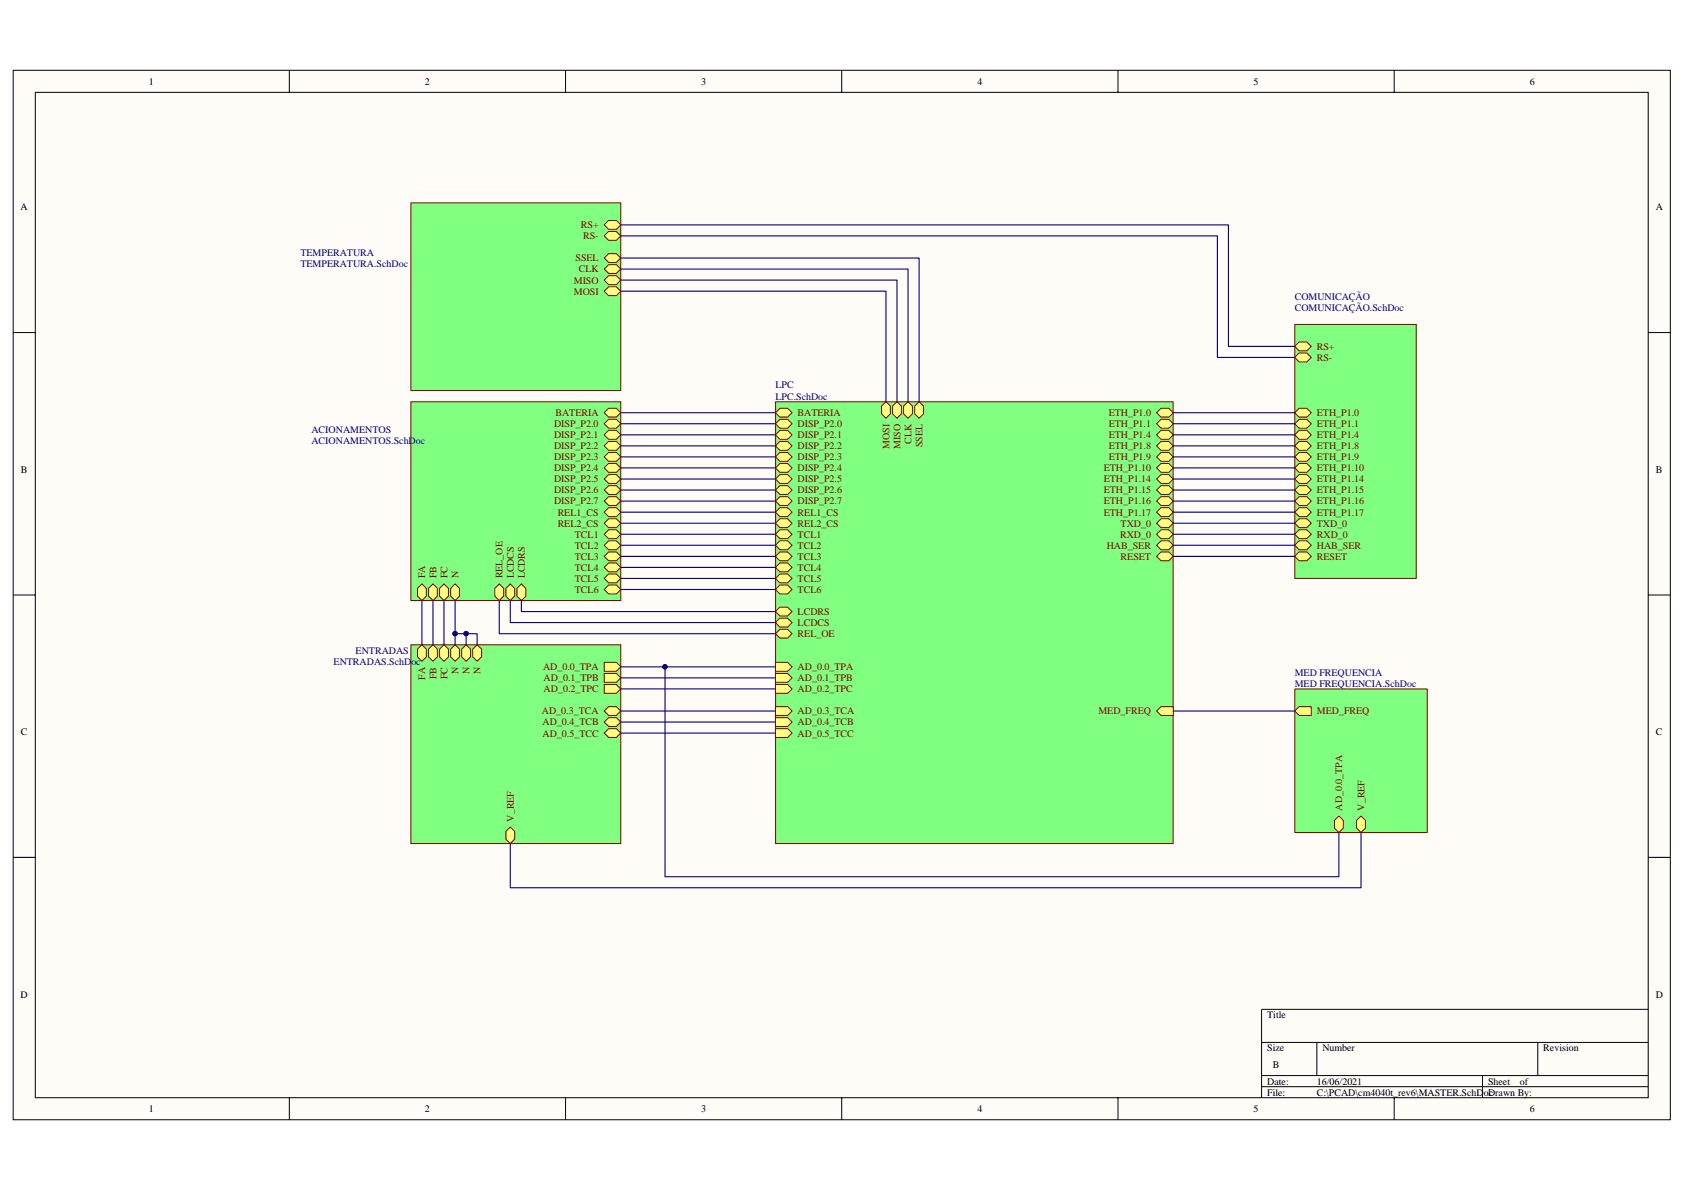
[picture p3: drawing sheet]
<svg xmlns="http://www.w3.org/2000/svg" width="420mm" height="297mm" viewBox="0 0 420 297" stroke-linecap="round" stroke-linejoin="round" font-family="sans-serif">
<path d="M3.3 17.6h413.7v261.9h-413.7z" fill="#fffcf8"/>
<path d="M3.3 17.5h413.7v262h-413.7z" fill="none" stroke="#000" stroke-width=".25"/>
<path d="M8.8 23.1h402.7v250.9h-402.7z" fill="#fffcf8"/>
<g fill="none" stroke="#000" stroke-width=".25">
<path d="M72.2 17.5v5.6M141.2 17.5v5.6M210.1 17.5v5.6M279.1 17.5v5.6M348.1 17.5v5.6M8.8 23.1h402.7v250.9h-402.7zM3.3 83h5.5M411.5 83h5.5M3.3 148.5h5.5M411.5 148.5h5.5M3.3 214h5.5M411.5 214h5.5"/>
<path d="M411.5 251.9h-96.6v22.1M72.2 274v5.5M141.2 274v5.5M210.1 274v5.5M279.1 274v5.5M314.9 260.2h96.6M314.9 268.5h96.6M314.9 271.3h96.6M328.7 260.2v8.3M348.1 274v5.5M370.1 268.5v5.5M383.9 260.2v8.3"/>
</g>
<path d="M193.6 100.3h99.3v110.3h-99.3z" fill="#80ff80"/>
<path d="M193.6 100.3h99.3v110.3h-99.3z" fill="none" stroke="#800000" stroke-width=".25"/>
<path d="M193.6 105.8l1.1-1.1h1.9l1.1 1.1-1.1 1.1h-1.9z" fill-rule="evenodd" fill="#ffff80"/>
<path d="M193.6 105.8l1.1-1.1h1.9l1.1 1.1-1.1 1.1h-1.9z" fill="none" stroke="#800000" stroke-width=".25"/>
<path d="M194.7 107.4h1.9l1.1 1.1-1.1 1.1h-1.9l-1.1-1.1z" fill-rule="evenodd" fill="#ffff80"/>
<path d="M194.7 107.4h1.9l1.1 1.1-1.1 1.1h-1.9l-1.1-1.1z" fill="none" stroke="#800000" stroke-width=".25"/>
<path d="M194.7 110.2h1.9l1.1 1.1-1.1 1.1h-1.9l-1.1-1.1z" fill-rule="evenodd" fill="#ffff80"/>
<path d="M193.6 111.3l1.1-1.1h1.9l1.1 1.1-1.1 1.1h-1.9z" fill="none" stroke="#800000" stroke-width=".25"/>
<path d="M193.6 114l1.1-1.1h1.9l1.1 1.1-1.1 1.1h-1.9z" fill-rule="evenodd" fill="#ffff80"/>
<path d="M193.6 114l1.1-1.1h1.9l1.1 1.1-1.1 1.1h-1.9z" fill="none" stroke="#800000" stroke-width=".25"/>
<path d="M193.6 116.8l1.1-1.1h1.9l1.1 1.1-1.1 1.1h-1.9z" fill-rule="evenodd" fill="#ffff80"/>
<path d="M193.6 116.8l1.1-1.1h1.9l1.1 1.1-1.1 1.1h-1.9z" fill="none" stroke="#800000" stroke-width=".25"/>
<path d="M193.6 119.6l1.1-1.1h1.9l1.1 1.1-1.1 1.1h-1.9z" fill-rule="evenodd" fill="#ffff80"/>
<path d="M193.6 119.6l1.1-1.1h1.9l1.1 1.1-1.1 1.1h-1.9z" fill="none" stroke="#800000" stroke-width=".25"/>
<path d="M193.6 122.3l1.1-1.1h1.9l1.1 1.1-1.1 1.1h-1.9z" fill-rule="evenodd" fill="#ffff80"/>
<path d="M193.6 122.3l1.1-1.1h1.9l1.1 1.1-1.1 1.1h-1.9z" fill="none" stroke="#800000" stroke-width=".25"/>
<path d="M194.7 124h1.9l1.1 1.1-1.1 1.1h-1.9l-1.1-1.1z" fill-rule="evenodd" fill="#ffff80"/>
<path d="M194.7 124h1.9l1.1 1.1-1.1 1.1h-1.9l-1.1-1.1z" fill="none" stroke="#800000" stroke-width=".25"/>
<path d="M194.7 126.7h1.9l1.1 1.1-1.1 1.1h-1.9l-1.1-1.1z" fill-rule="evenodd" fill="#ffff80"/>
<path d="M194.7 126.7h1.9l1.1 1.1-1.1 1.1h-1.9l-1.1-1.1z" fill="none" stroke="#800000" stroke-width=".25"/>
<path d="M193.6 130.6l1.1-1.1h1.9l1.1 1.1-1.1 1.1h-1.9z" fill-rule="evenodd" fill="#ffff80"/>
<path d="M193.6 130.6l1.1-1.1h1.9l1.1 1.1-1.1 1.1h-1.9z" fill="none" stroke="#800000" stroke-width=".25"/>
<path d="M193.6 133.3l1.1-1.1h1.9l1.1 1.1-1.1 1.2h-1.9z" fill-rule="evenodd" fill="#ffff80"/>
<path d="M193.6 133.4l1.1-1.2h1.9l1.1 1.2-1.1 1.1h-1.9z" fill="none" stroke="#800000" stroke-width=".25"/>
<path d="M193.6 136.1l1.1-1.1h1.9l1.1 1.1-1.1 1.1h-1.9z" fill-rule="evenodd" fill="#ffff80"/>
<path d="M193.6 136.1l1.1-1.1h1.9l1.1 1.1-1.1 1.1h-1.9z" fill="none" stroke="#800000" stroke-width=".25"/>
<path d="M193.6 138.9l1.1-1.1h1.9l1.1 1.1-1.1 1.1h-1.9z" fill-rule="evenodd" fill="#ffff80"/>
<path d="M193.6 138.9l1.1-1.1h1.9l1.1 1.1-1.1 1.1h-1.9z" fill="none" stroke="#800000" stroke-width=".25"/>
<path d="M193.6 141.6l1.1-1.1h1.9l1.1 1.1-1.1 1.1h-1.9z" fill-rule="evenodd" fill="#ffff80"/>
<path d="M193.6 141.6l1.1-1.1h1.9l1.1 1.1-1.1 1.1h-1.9z" fill="none" stroke="#800000" stroke-width=".25"/>
<path d="M193.6 144.4l1.1-1.1h1.9l1.1 1.1-1.1 1.1h-1.9z" fill-rule="evenodd" fill="#ffff80"/>
<path d="M193.6 144.4l1.1-1.1h1.9l1.1 1.1-1.1 1.1h-1.9z" fill="none" stroke="#800000" stroke-width=".25"/>
<path d="M194.7 146h1.9l1.1 1.2-1.1 1.1h-1.9l-1.1-1.1z" fill-rule="evenodd" fill="#ffff80"/>
<path d="M194.7 146h1.9l1.1 1.2-1.1 1.1h-1.9l-1.1-1.1z" fill="none" stroke="#800000" stroke-width=".25"/>
<path d="M288.7 103l1.1-1.1h2l1.1 1.1-1.1 1.1h-2z" fill-rule="evenodd" fill="#ffff80"/>
<path d="M288.7 103l1.1-1.1h2l1.1 1.1-1.1 1.1h-2z" fill="none" stroke="#800000" stroke-width=".25"/>
<path d="M288.7 105.8l1.1-1.1h2l1.1 1.1-1.1 1.1h-2z" fill-rule="evenodd" fill="#ffff80"/>
<path d="M288.7 105.8l1.1-1.1h2l1.1 1.1-1.1 1.1h-2z" fill="none" stroke="#800000" stroke-width=".25"/>
<path d="M289.8 107.4h2l1.1 1.1-1.1 1.1h-2l-1.1-1.1z" fill-rule="evenodd" fill="#ffff80"/>
<path d="M289.8 107.4h2l1.1 1.1-1.1 1.1h-2l-1.1-1.1z" fill="none" stroke="#800000" stroke-width=".25"/>
<path d="M288.7 111.3l1.1-1.1h2l1.1 1.1-1.1 1.1h-2z" fill-rule="evenodd" fill="#ffff80"/>
<path d="M288.7 111.3l1.1-1.1h2l1.1 1.1-1.1 1.1h-2z" fill="none" stroke="#800000" stroke-width=".25"/>
<path d="M288.7 114l1.1-1.1h2l1.1 1.1-1.1 1.1h-2z" fill-rule="evenodd" fill="#ffff80"/>
<path d="M288.7 114l1.1-1.1h2l1.1 1.1-1.1 1.1h-2z" fill="none" stroke="#800000" stroke-width=".25"/>
<path d="M288.7 116.8l1.1-1.1h2l1.1 1.1-1.1 1.1h-2z" fill-rule="evenodd" fill="#ffff80"/>
<path d="M288.7 116.8l1.1-1.1h2l1.1 1.1-1.1 1.1h-2z" fill="none" stroke="#800000" stroke-width=".25"/>
<path d="M288.7 119.6l1.1-1.1h2l1.1 1.1-1.1 1.1h-2z" fill-rule="evenodd" fill="#ffff80"/>
<path d="M288.7 119.6l1.1-1.1h2l1.1 1.1-1.1 1.1h-2z" fill="none" stroke="#800000" stroke-width=".25"/>
<path d="M288.7 122.3l1.1-1.1h2l1.1 1.1-1.1 1.1h-2z" fill-rule="evenodd" fill="#ffff80"/>
<path d="M288.7 122.3l1.1-1.1h2l1.1 1.1-1.1 1.1h-2z" fill="none" stroke="#800000" stroke-width=".25"/>
<path d="M288.7 125.1l1.1-1.1h2l1.1 1.1-1.1 1.1h-2z" fill-rule="evenodd" fill="#ffff80"/>
<path d="M288.7 125.1l1.1-1.1h2l1.1 1.1-1.1 1.1h-2z" fill="none" stroke="#800000" stroke-width=".25"/>
<path d="M289.8 126.7h2l1.1 1.1-1.1 1.1h-2l-1.1-1.1z" fill-rule="evenodd" fill="#ffff80"/>
<path d="M289.8 126.7h2l1.1 1.1-1.1 1.1h-2l-1.1-1.1z" fill="none" stroke="#800000" stroke-width=".25"/>
<path d="M288.7 130.6l1.1-1.1h2l1.1 1.1-1.1 1.1h-2z" fill-rule="evenodd" fill="#ffff80"/>
<path d="M288.7 130.6l1.1-1.1h2l1.1 1.1-1.1 1.1h-2z" fill="none" stroke="#800000" stroke-width=".25"/>
<path d="M288.7 133.3l1.1-1.1h2l1.1 1.1-1.1 1.2h-2z" fill-rule="evenodd" fill="#ffff80"/>
<path d="M288.7 133.4l1.1-1.2h2l1.1 1.2-1.1 1.1h-2z" fill="none" stroke="#800000" stroke-width=".25"/>
<path d="M288.7 136.1l1.1-1.1h2l1.1 1.1-1.1 1.1h-2z" fill-rule="evenodd" fill="#ffff80"/>
<path d="M288.7 136.1l1.1-1.1h2l1.1 1.1-1.1 1.1h-2z" fill="none" stroke="#800000" stroke-width=".25"/>
<path d="M193.6 152.7l1.1-1.1h1.9l1.1 1.1-1.1 1.1h-1.9z" fill-rule="evenodd" fill="#ffff80"/>
<path d="M193.6 152.7l1.1-1.1h1.9l1.1 1.1-1.1 1.1h-1.9z" fill="none" stroke="#800000" stroke-width=".25"/>
<path d="M193.6 155.4l1.1-1.1h1.9l1.1 1.1-1.1 1.1h-1.9z" fill-rule="evenodd" fill="#ffff80"/>
<path d="M193.6 155.4l1.1-1.1h1.9l1.1 1.1-1.1 1.1h-1.9z" fill="none" stroke="#800000" stroke-width=".25"/>
<path d="M288.7 138.9l1.1-1.1h2l1.1 1.1-1.1 1.1h-2z" fill-rule="evenodd" fill="#ffff80"/>
<path d="M288.7 138.9l1.1-1.1h2l1.1 1.1-1.1 1.1h-2z" fill="none" stroke="#800000" stroke-width=".25"/>
<path d="M193.6 158.2l1.1-1.1h1.9l1.1 1.1-1.1 1.1h-1.9z" fill-rule="evenodd" fill="#ffff80"/>
<path d="M193.6 158.2l1.1-1.1h1.9l1.1 1.1-1.1 1.1h-1.9z" fill="none" stroke="#800000" stroke-width=".25"/>
<path d="M193.6 103l1.1-1.1h1.9l1.1 1.1-1.1 1.1h-1.9z" fill-rule="evenodd" fill="#ffff80"/>
<path d="M194.7 101.9h1.9l1.1 1.1-1.1 1.1h-1.9l-1.1-1.1z" fill="none" stroke="#800000" stroke-width=".25"/>
<path d="M220.1 101.4l1.1-1.1 1.1 1.1v1.9l-1.1 1.1-1.1-1.1z" fill-rule="evenodd" fill="#ffff80"/>
<path d="M220.1 101.4l1.1-1.1 1.1 1.1v1.9l-1.1 1.1-1.1-1.1z" fill="none" stroke="#800000" stroke-width=".25"/>
<path d="M222.8 101.4l1.1-1.1 1.1 1.1v1.9l-1.1 1.1-1.1-1.1z" fill-rule="evenodd" fill="#ffff80"/>
<path d="M223.9 100.3l1.1 1.1v1.9l-1.1 1.1-1.1-1.1v-1.9z" fill="none" stroke="#800000" stroke-width=".25"/>
<path d="M225.6 101.4l1.1-1.1 1.1 1.1v1.9l-1.1 1.1-1.1-1.1z" fill-rule="evenodd" fill="#ffff80"/>
<path d="M225.6 101.4l1.1-1.1 1.1 1.1v1.9l-1.1 1.1-1.1-1.1z" fill="none" stroke="#800000" stroke-width=".25"/>
<path d="M228.4 101.4l1.1-1.1 1.1 1.1v1.9l-1.1 1.1-1.1-1.1z" fill-rule="evenodd" fill="#ffff80"/>
<path d="M228.4 101.4l1.1-1.1 1.1 1.1v1.9l-1.1 1.1-1.1-1.1z" fill="none" stroke="#800000" stroke-width=".25"/>
<path d="M193.6 165.3h3l1.1 1.2-1.1 1.1h-3z" fill-rule="evenodd" fill="#ffff80"/>
<path d="M193.6 165.3h3l1.1 1.2-1.1 1.1h-3z" fill="none" stroke="#800000" stroke-width=".25"/>
<path d="M193.6 168.1h3l1.1 1.1-1.1 1.1h-3z" fill-rule="evenodd" fill="#ffff80"/>
<path d="M193.6 168.1h3l1.1 1.1-1.1 1.1h-3z" fill="none" stroke="#800000" stroke-width=".25"/>
<path d="M193.6 170.9h3l1.1 1.1-1.1 1.1h-3z" fill-rule="evenodd" fill="#ffff80"/>
<path d="M193.6 170.9h3l1.1 1.1-1.1 1.1h-3z" fill="none" stroke="#800000" stroke-width=".25"/>
<path d="M193.6 176.4h3l1.1 1.1-1.1 1.1h-3z" fill-rule="evenodd" fill="#ffff80"/>
<path d="M193.6 176.4h3l1.1 1.1-1.1 1.1h-3z" fill="none" stroke="#800000" stroke-width=".25"/>
<path d="M193.6 181.9h3l1.1 1.1-1.1 1.1h-3z" fill-rule="evenodd" fill="#ffff80"/>
<path d="M193.6 181.9h3l1.1 1.1-1.1 1.1h-3z" fill="none" stroke="#800000" stroke-width=".25"/>
<path d="M193.6 179.1h3l1.1 1.1-1.1 1.1h-3z" fill-rule="evenodd" fill="#ffff80"/>
<path d="M193.6 179.1h3l1.1 1.1-1.1 1.1h-3z" fill="none" stroke="#800000" stroke-width=".25"/>
<path d="M288.7 177.5l1.1-1.1h3.1v2.2h-3.1z" fill-rule="evenodd" fill="#ffff80"/>
<path d="M288.7 177.5l1.1-1.1h3.1v2.2h-3.1z" fill="none" stroke="#800000" stroke-width=".25"/>
<path d="M323.3 81h30.3v63.4h-30.3z" fill="#80ff80"/>
<path d="M323.2 81h30.4v63.4h-30.4z" fill="none" stroke="#800000" stroke-width=".25"/>
<path d="M323.2 105.8l1.1-1.1h2l1.1 1.1-1.1 1.1h-2z" fill-rule="evenodd" fill="#ffff80"/>
<path d="M323.2 105.8l1.1-1.1h2l1.1 1.1-1.1 1.1h-2z" fill="none" stroke="#800000" stroke-width=".25"/>
<path d="M324.3 107.4h2l1.1 1.1-1.1 1.1h-2l-1.1-1.1z" fill-rule="evenodd" fill="#ffff80"/>
<path d="M324.3 107.4h2l1.1 1.1-1.1 1.1h-2l-1.1-1.1z" fill="none" stroke="#800000" stroke-width=".25"/>
<path d="M324.3 110.2h2l1.1 1.1-1.1 1.1h-2l-1.1-1.1z" fill-rule="evenodd" fill="#ffff80"/>
<path d="M323.2 111.3l1.1-1.1h2l1.1 1.1-1.1 1.1h-2z" fill="none" stroke="#800000" stroke-width=".25"/>
<path d="M324.3 112.9h2l1.1 1.1-1.1 1.1h-2l-1.1-1.1z" fill-rule="evenodd" fill="#ffff80"/>
<path d="M323.2 114l1.1-1.1h2l1.1 1.1-1.1 1.1h-2z" fill="none" stroke="#800000" stroke-width=".25"/>
<path d="M324.3 101.9h2l1.1 1.1-1.1 1.1h-2l-1.1-1.1z" fill-rule="evenodd" fill="#ffff80"/>
<path d="M323.2 103l1.1-1.1h2l1.1 1.1-1.1 1.1h-2z" fill="none" stroke="#800000" stroke-width=".25"/>
<path d="M324.3 115.7h2l1.1 1.1-1.1 1.1h-2l-1.1-1.1z" fill-rule="evenodd" fill="#ffff80"/>
<path d="M323.2 116.8l1.1-1.1h2l1.1 1.1-1.1 1.1h-2z" fill="none" stroke="#800000" stroke-width=".25"/>
<path d="M323.2 119.6l1.1-1.1h2l1.1 1.1-1.1 1.1h-2z" fill-rule="evenodd" fill="#ffff80"/>
<path d="M323.2 119.6l1.1-1.1h2l1.1 1.1-1.1 1.1h-2z" fill="none" stroke="#800000" stroke-width=".25"/>
<path d="M324.3 121.2h2l1.1 1.1-1.1 1.1h-2l-1.1-1.1z" fill-rule="evenodd" fill="#ffff80"/>
<path d="M323.2 122.3l1.1-1.1h2l1.1 1.1-1.1 1.1h-2z" fill="none" stroke="#800000" stroke-width=".25"/>
<path d="M324.3 124h2l1.1 1.1-1.1 1.1h-2l-1.1-1.1z" fill-rule="evenodd" fill="#ffff80"/>
<path d="M323.2 125.1l1.1-1.1h2l1.1 1.1-1.1 1.1h-2z" fill="none" stroke="#800000" stroke-width=".25"/>
<path d="M324.3 126.7h2l1.1 1.1-1.1 1.1h-2l-1.1-1.1z" fill-rule="evenodd" fill="#ffff80"/>
<path d="M324.3 126.7h2l1.1 1.1-1.1 1.1h-2l-1.1-1.1z" fill="none" stroke="#800000" stroke-width=".25"/>
<path d="M323.2 138.9l1.1-1.1h2l1.1 1.1-1.1 1.1h-2z" fill-rule="evenodd" fill="#ffff80"/>
<path d="M323.2 138.9l1.1-1.1h2l1.1 1.1-1.1 1.1h-2z" fill="none" stroke="#800000" stroke-width=".25"/>
<path d="M324.3 129.5h2l1.1 1.1-1.1 1.1h-2l-1.1-1.1z" fill-rule="evenodd" fill="#ffff80"/>
<path d="M323.2 130.6l1.1-1.1h2l1.1 1.1-1.1 1.1h-2z" fill="none" stroke="#800000" stroke-width=".25"/>
<path d="M323.2 133.3l1.1-1.1h2l1.1 1.1-1.1 1.2h-2z" fill-rule="evenodd" fill="#ffff80"/>
<path d="M323.2 133.4l1.1-1.2h2l1.1 1.2-1.1 1.1h-2z" fill="none" stroke="#800000" stroke-width=".25"/>
<path d="M324.3 135h2l1.1 1.1-1.1 1.1h-2l-1.1-1.1z" fill-rule="evenodd" fill="#ffff80"/>
<path d="M323.2 136.1l1.1-1.1h2l1.1 1.1-1.1 1.1h-2z" fill="none" stroke="#800000" stroke-width=".25"/>
<path d="M324.3 85.4h2l1.1 1.1-1.1 1.1h-2l-1.1-1.1z" fill-rule="evenodd" fill="#ffff80"/>
<path d="M323.2 86.5l1.1-1.1h2l1.1 1.1-1.1 1.1h-2z" fill="none" stroke="#800000" stroke-width=".25"/>
<path d="M324.3 88.1h2l1.1 1.1-1.1 1.1h-2l-1.1-1.1z" fill-rule="evenodd" fill="#ffff80"/>
<path d="M323.2 89.2l1.1-1.1h2l1.1 1.1-1.1 1.1h-2z" fill="none" stroke="#800000" stroke-width=".25"/>
<path d="M102.6 161h52.4v49.6h-52.4z" fill="#80ff80"/>
<path d="M102.6 161h52.4v49.6h-52.4z" fill="none" stroke="#800000" stroke-width=".25"/>
<path d="M104.2 162l1.1-1.1 1.1 1.1v2l-1.1 1.1-1.1-1.1z" fill-rule="evenodd" fill="#ffff80"/>
<path d="M104.2 162l1.1-1.1 1.1 1.1v2l-1.1 1.1-1.1-1.1z" fill="none" stroke="#800000" stroke-width=".25"/>
<path d="M107 162l1.1-1.1 1.1 1.1v2l-1.1 1.1-1.1-1.1z" fill-rule="evenodd" fill="#ffff80"/>
<path d="M107 162l1.1-1.1 1.1 1.1v2l-1.1 1.1-1.1-1.1z" fill="none" stroke="#800000" stroke-width=".25"/>
<path d="M109.7 162l1.1-1.1 1.2 1.1v2l-1.2 1.1-1.1-1.1z" fill-rule="evenodd" fill="#ffff80"/>
<path d="M109.7 162l1.1-1.1 1.2 1.1v2l-1.2 1.1-1.1-1.1z" fill="none" stroke="#800000" stroke-width=".25"/>
<path d="M115.3 162l1.1-1.1 1.1 1.1v2l-1.1 1.1-1.1-1.1z" fill-rule="evenodd" fill="#ffff80"/>
<path d="M115.3 162l1.1-1.1 1.1 1.1v2l-1.1 1.1-1.1-1.1z" fill="none" stroke="#800000" stroke-width=".25"/>
<path d="M150.8 177.5l1.1-1.1h2l1.1 1.1-1.1 1.1h-2z" fill-rule="evenodd" fill="#ffff80"/>
<path d="M150.8 177.5l1.1-1.1h2l1.1 1.1-1.1 1.1h-2z" fill="none" stroke="#800000" stroke-width=".25"/>
<path d="M150.8 183l1.1-1.1h2l1.1 1.1-1.1 1.1h-2z" fill-rule="evenodd" fill="#ffff80"/>
<path d="M150.8 183l1.1-1.1h2l1.1 1.1-1.1 1.1h-2z" fill="none" stroke="#800000" stroke-width=".25"/>
<path d="M150.8 180.2l1.1-1.1h2l1.1 1.1-1.1 1.1h-2z" fill-rule="evenodd" fill="#ffff80"/>
<path d="M150.8 180.2l1.1-1.1h2l1.1 1.1-1.1 1.1h-2z" fill="none" stroke="#800000" stroke-width=".25"/>
<path d="M126.3 207.5l1.1-1.1 1.1 1.1v2l-1.1 1.1-1.1-1.1z" fill-rule="evenodd" fill="#ffff80"/>
<path d="M126.3 207.5l1.1-1.1 1.1 1.1v2l-1.1 1.1-1.1-1.1z" fill="none" stroke="#800000" stroke-width=".25"/>
<path d="M150.8 165.3h3.1l1.1 1.2-1.1 1.1h-3.1z" fill-rule="evenodd" fill="#ffff80"/>
<path d="M150.8 165.3h3.1l1.1 1.2-1.1 1.1h-3.1z" fill="none" stroke="#800000" stroke-width=".25"/>
<path d="M150.8 168.1h3.1l1.1 1.1-1.1 1.1h-3.1z" fill-rule="evenodd" fill="#ffff80"/>
<path d="M150.8 168.1h3.1l1.1 1.1-1.1 1.1h-3.1z" fill="none" stroke="#800000" stroke-width=".25"/>
<path d="M150.8 170.9h3.1l1.1 1.1-1.1 1.1h-3.1z" fill-rule="evenodd" fill="#ffff80"/>
<path d="M150.8 170.9h3.1l1.1 1.1-1.1 1.1h-3.1z" fill="none" stroke="#800000" stroke-width=".25"/>
<path d="M112.5 162l1.1-1.1 1.1 1.1v2l-1.1 1.1-1.1-1.1z" fill-rule="evenodd" fill="#ffff80"/>
<path d="M112.5 162l1.1-1.1 1.1 1.1v2l-1.1 1.1-1.1-1.1z" fill="none" stroke="#800000" stroke-width=".25"/>
<path d="M118 162l1.1-1.1 1.1 1.1v2l-1.1 1.1-1.1-1.1z" fill-rule="evenodd" fill="#ffff80"/>
<path d="M118 162l1.1-1.1 1.1 1.1v2l-1.1 1.1-1.1-1.1z" fill="none" stroke="#800000" stroke-width=".25"/>
<path d="M102.6 100.3h52.4v49.6h-52.4z" fill="#80ff80"/>
<path d="M102.6 100.3h52.4v49.6h-52.4z" fill="none" stroke="#800000" stroke-width=".25"/>
<path d="M150.8 105.8l1.1-1.1h2l1.1 1.1-1.1 1.1h-2z" fill-rule="evenodd" fill="#ffff80"/>
<path d="M150.8 105.8l1.1-1.1h2l1.1 1.1-1.1 1.1h-2z" fill="none" stroke="#800000" stroke-width=".25"/>
<path d="M151.9 107.4h2l1.1 1.1-1.1 1.1h-2l-1.1-1.1z" fill-rule="evenodd" fill="#ffff80"/>
<path d="M151.9 107.4h2l1.1 1.1-1.1 1.1h-2l-1.1-1.1z" fill="none" stroke="#800000" stroke-width=".25"/>
<path d="M150.8 111.3l1.1-1.1h2l1.1 1.1-1.1 1.1h-2z" fill-rule="evenodd" fill="#ffff80"/>
<path d="M150.8 111.3l1.1-1.1h2l1.1 1.1-1.1 1.1h-2z" fill="none" stroke="#800000" stroke-width=".25"/>
<path d="M150.8 114l1.1-1.1h2l1.1 1.1-1.1 1.1h-2z" fill-rule="evenodd" fill="#ffff80"/>
<path d="M150.8 114l1.1-1.1h2l1.1 1.1-1.1 1.1h-2z" fill="none" stroke="#800000" stroke-width=".25"/>
<path d="M151.9 115.7h2l1.1 1.1-1.1 1.1h-2l-1.1-1.1z" fill-rule="evenodd" fill="#ffff80"/>
<path d="M150.8 116.8l1.1-1.1h2l1.1 1.1-1.1 1.1h-2z" fill="none" stroke="#800000" stroke-width=".25"/>
<path d="M150.8 119.6l1.1-1.1h2l1.1 1.1-1.1 1.1h-2z" fill-rule="evenodd" fill="#ffff80"/>
<path d="M150.8 119.6l1.1-1.1h2l1.1 1.1-1.1 1.1h-2z" fill="none" stroke="#800000" stroke-width=".25"/>
<path d="M150.8 122.3l1.1-1.1h2l1.1 1.1-1.1 1.1h-2z" fill-rule="evenodd" fill="#ffff80"/>
<path d="M150.8 122.3l1.1-1.1h2l1.1 1.1-1.1 1.1h-2z" fill="none" stroke="#800000" stroke-width=".25"/>
<path d="M150.8 125.1l1.1-1.1h2l1.1 1.1-1.1 1.1h-2z" fill-rule="evenodd" fill="#ffff80"/>
<path d="M151.9 124h2l1.1 1.1-1.1 1.1h-2l-1.1-1.1z" fill="none" stroke="#800000" stroke-width=".25"/>
<path d="M151.9 126.7h2l1.1 1.1-1.1 1.1h-2l-1.1-1.1z" fill-rule="evenodd" fill="#ffff80"/>
<path d="M151.9 126.7h2l1.1 1.1-1.1 1.1h-2l-1.1-1.1z" fill="none" stroke="#800000" stroke-width=".25"/>
<path d="M150.8 130.6l1.1-1.1h2l1.1 1.1-1.1 1.1h-2z" fill-rule="evenodd" fill="#ffff80"/>
<path d="M150.8 130.6l1.1-1.1h2l1.1 1.1-1.1 1.1h-2z" fill="none" stroke="#800000" stroke-width=".25"/>
<path d="M105.3 145.8l1.1 1.1v1.9l-1.1 1.1-1.1-1.1v-1.9z" fill-rule="evenodd" fill="#ffff80"/>
<path d="M105.3 145.8l1.1 1.1v1.9l-1.1 1.1-1.1-1.1v-1.9z" fill="none" stroke="#800000" stroke-width=".25"/>
<path d="M108.1 145.8l1.1 1.1v1.9l-1.1 1.1-1.1-1.1v-1.9z" fill-rule="evenodd" fill="#ffff80"/>
<path d="M108.1 145.8l1.1 1.1v1.9l-1.1 1.1-1.1-1.1v-1.9z" fill="none" stroke="#800000" stroke-width=".25"/>
<path d="M110.8 145.8l1.2 1.1v1.9l-1.2 1.1-1.1-1.1v-1.9z" fill-rule="evenodd" fill="#ffff80"/>
<path d="M110.8 145.8l1.2 1.1v1.9l-1.2 1.1-1.1-1.1v-1.9z" fill="none" stroke="#800000" stroke-width=".25"/>
<path d="M113.6 145.8l1.1 1.1v1.9l-1.1 1.1-1.1-1.1v-1.9z" fill-rule="evenodd" fill="#ffff80"/>
<path d="M113.6 145.8l1.1 1.1v1.9l-1.1 1.1-1.1-1.1v-1.9z" fill="none" stroke="#800000" stroke-width=".25"/>
<path d="M150.8 133.3l1.1-1.1h2l1.1 1.1-1.1 1.2h-2z" fill-rule="evenodd" fill="#ffff80"/>
<path d="M150.8 133.4l1.1-1.2h2l1.1 1.2-1.1 1.1h-2z" fill="none" stroke="#800000" stroke-width=".25"/>
<path d="M150.8 136.1l1.1-1.1h2l1.1 1.1-1.1 1.1h-2z" fill-rule="evenodd" fill="#ffff80"/>
<path d="M150.8 136.1l1.1-1.1h2l1.1 1.1-1.1 1.1h-2z" fill="none" stroke="#800000" stroke-width=".25"/>
<path d="M150.8 138.9l1.1-1.1h2l1.1 1.1-1.1 1.1h-2z" fill-rule="evenodd" fill="#ffff80"/>
<path d="M150.8 138.9l1.1-1.1h2l1.1 1.1-1.1 1.1h-2z" fill="none" stroke="#800000" stroke-width=".25"/>
<path d="M150.8 141.6l1.1-1.1h2l1.1 1.1-1.1 1.1h-2z" fill-rule="evenodd" fill="#ffff80"/>
<path d="M150.8 141.6l1.1-1.1h2l1.1 1.1-1.1 1.1h-2z" fill="none" stroke="#800000" stroke-width=".25"/>
<path d="M150.8 144.4l1.1-1.1h2l1.1 1.1-1.1 1.1h-2z" fill-rule="evenodd" fill="#ffff80"/>
<path d="M150.8 144.4l1.1-1.1h2l1.1 1.1-1.1 1.1h-2z" fill="none" stroke="#800000" stroke-width=".25"/>
<path d="M151.9 146h2l1.1 1.2-1.1 1.1h-2l-1.1-1.1z" fill-rule="evenodd" fill="#ffff80"/>
<path d="M151.9 146h2l1.1 1.2-1.1 1.1h-2l-1.1-1.1z" fill="none" stroke="#800000" stroke-width=".25"/>
<path d="M127.4 145.8l1.1 1.1v1.9l-1.1 1.1-1.1-1.1v-1.9z" fill-rule="evenodd" fill="#ffff80"/>
<path d="M127.4 145.8l1.1 1.1v1.9l-1.1 1.1-1.1-1.1v-1.9z" fill="none" stroke="#800000" stroke-width=".25"/>
<path d="M129 146.9l1.2-1.1 1.1 1.1v1.9l-1.1 1.1-1.2-1.1z" fill-rule="evenodd" fill="#ffff80"/>
<path d="M129 146.9l1.2-1.1 1.1 1.1v1.9l-1.1 1.1-1.2-1.1z" fill="none" stroke="#800000" stroke-width=".25"/>
<path d="M124.6 145.8l1.1 1.1v1.9l-1.1 1.1-1.1-1.1v-1.9z" fill-rule="evenodd" fill="#ffff80"/>
<path d="M124.6 145.8l1.1 1.1v1.9l-1.1 1.1-1.1-1.1v-1.9z" fill="none" stroke="#800000" stroke-width=".25"/>
<path d="M151.9 101.9h2l1.1 1.1-1.1 1.1h-2l-1.1-1.1z" fill-rule="evenodd" fill="#ffff80"/>
<path d="M151.9 101.9h2l1.1 1.1-1.1 1.1h-2l-1.1-1.1z" fill="none" stroke="#800000" stroke-width=".25"/>
<g fill="none" stroke="#000080" stroke-width=".28">
<path d="M155 105.8h38.6M155 108.5h38.6M155 111.3h38.6M155 114h38.6M155 116.8h38.6M155 119.6h38.6M155 122.3h38.6M155 125.1h38.6M155 127.8h38.6M155 130.6h38.6M155 133.3h38.6M155 136.1h38.6"/>
<path d="M155 138.9h38.6M105.3 149.9v11M108.1 149.9v11M110.8 149.9v11M113.6 149.9v11M155 141.6h38.6M155 144.4h38.6M155 147.2h38.6M155 169.2h38.6M155 172h38.6M155 177.5h38.6M155 180.2h38.6"/>
<path d="M155 183h38.6"/>
</g>
<circle cx="113.6" cy="158.2" r=".54" fill="#000080" stroke="#000080" stroke-width=".25"/>
<path d="M323.3 172h33v35.8h-33z" fill="#80ff80"/>
<path d="M323.2 172h33.1v35.8h-33.1z" fill="none" stroke="#800000" stroke-width=".25"/>
<path d="M339.8 203.7l1.1 1.1v1.9l-1.1 1.1-1.1-1.1v-1.9z" fill-rule="evenodd" fill="#ffff80"/>
<path d="M338.7 204.8l1.1-1.1 1.1 1.1v1.9l-1.1 1.1-1.1-1.1z" fill="none" stroke="#800000" stroke-width=".25"/>
<path d="M333.2 204.8l1.1-1.1 1.1 1.1v1.9l-1.1 1.1-1.1-1.1z" fill-rule="evenodd" fill="#ffff80"/>
<path d="M333.2 204.8l1.1-1.1 1.1 1.1v1.9l-1.1 1.1-1.1-1.1z" fill="none" stroke="#800000" stroke-width=".25"/>
<path d="M324.3 176.4h3.1v2.2h-3.1l-1.1-1.1z" fill-rule="evenodd" fill="#ffff80"/>
<path d="M324.3 176.4h3.1v2.2h-3.1l-1.1-1.1z" fill="none" stroke="#800000" stroke-width=".25"/>
<g fill="none" stroke="#000080" stroke-width=".28">
<path d="M155 103h38.6M292.9 111.3h30.3M292.9 103h30.3M292.9 105.8h30.3M292.9 108.5h30.3M292.9 114h30.3M292.9 116.8h30.3M292.9 119.6h30.3M292.9 122.3h30.3M292.9 125.1h30.3M292.9 127.8h30.3M292.9 130.6h30.3"/>
<path d="M292.9 133.3h30.3M292.9 136.1h30.3M292.9 138.9h30.3M124.6 149.9v8.3h69M127.4 149.9v5.5h66.2M130.2 149.9v2.8h63.4M166 166.5v52.3h168.3v-11M292.9 177.5h30.3M339.8 207.8v13.8h-212.4v-11"/>
</g>
<circle cx="166" cy="166.4" r=".53" fill="#000080" stroke="#000080" stroke-width=".25"/>
<path d="M102.6 50.7h52.4v46.8h-52.4z" fill="#80ff80"/>
<path d="M102.6 50.6h52.4v46.9h-52.4z" fill="none" stroke="#800000" stroke-width=".25"/>
<path d="M150.8 64.4l1.1-1.1h2l1.1 1.1-1.1 1.1h-2z" fill-rule="evenodd" fill="#ffff80"/>
<path d="M150.8 64.4l1.1-1.1h2l1.1 1.1-1.1 1.1h-2z" fill="none" stroke="#800000" stroke-width=".25"/>
<path d="M151.9 66.1h2l1.1 1.1-1.1 1.1h-2l-1.1-1.1z" fill-rule="evenodd" fill="#ffff80"/>
<path d="M151.9 66.1h2l1.1 1.1-1.1 1.1h-2l-1.1-1.1z" fill="none" stroke="#800000" stroke-width=".25"/>
<path d="M151.9 68.8h2l1.1 1.1-1.1 1.1h-2l-1.1-1.1z" fill-rule="evenodd" fill="#ffff80"/>
<path d="M150.8 69.9l1.1-1.1h2l1.1 1.1-1.1 1.1h-2z" fill="none" stroke="#800000" stroke-width=".25"/>
<path d="M151.9 71.6h2l1.1 1.1-1.1 1.1h-2l-1.1-1.1z" fill-rule="evenodd" fill="#ffff80"/>
<path d="M150.8 72.7l1.1-1.1h2l1.1 1.1-1.1 1.1h-2z" fill="none" stroke="#800000" stroke-width=".25"/>
<path d="M151.9 55h2l1.1 1.1-1.1 1.1h-2l-1.1-1.1z" fill-rule="evenodd" fill="#ffff80"/>
<path d="M150.8 56.1l1.1-1.1h2l1.1 1.1-1.1 1.1h-2z" fill="none" stroke="#800000" stroke-width=".25"/>
<path d="M151.9 57.8h2l1.1 1.1-1.1 1.1h-2l-1.1-1.1z" fill-rule="evenodd" fill="#ffff80"/>
<path d="M150.8 58.9l1.1-1.1h2l1.1 1.1-1.1 1.1h-2z" fill="none" stroke="#800000" stroke-width=".25"/>
<path d="M155 56.1h151.7v30.4h16.5M155 58.9h148.9v30.3h19.3M155 64.4h74.5v35.9M155 67.2h71.7v33.1M155 69.9h68.9v30.4M155 72.7h66.2v27.6M113.6 158.2h5.5v2.7M116.4 158.2v2.7M155 166.5h38.6" fill="none" stroke="#000080" stroke-width=".28"/>
<g fill="#000080" stroke="#000080" stroke-width=".25">
<circle cx="166" cy="166.4" r=".53"/>
<circle cx="116.4" cy="158.2" r=".54"/>
<circle cx="113.6" cy="158.2" r=".54"/>
</g>
<g font-size="2.5">
<text x="37.1" y="21.1">1</text>
<text x="106.1" y="21.1">2</text>
<text x="175.1" y="21.1">3</text>
<text x="244" y="21.1">4</text>
<text x="313" y="21.1">5</text>
<text x="381.9" y="21.1">6</text>
<text x="5.2" y="52.5">A</text>
<text x="413.4" y="52.5">A</text>
<text x="5.2" y="118">B</text>
<text x="413.4" y="118">B</text>
<text x="5.2" y="183.5">C</text>
<text x="413.4" y="183.5">C</text>
<text x="5.2" y="249">D</text>
<text x="413.4" y="249">D</text>
<text x="316.3" y="254.2">Title</text>
<text x="316.3" y="262.4">Size</text>
<text x="330.1" y="262.4">Number</text>
<text x="385.3" y="262.4">Revision</text>
<text x="317.7" y="266.6">B</text>
<text x="316.3" y="270.7">Date:</text>
<text x="316.3" y="273.5">File:</text>
<text x="328.7" y="273.5">C:\PCAD\cm4040t_rev6\MASTER.SchDoc</text>
<text x="328.8" y="270.7">16/06/2021</text>
<text x="371.5" y="270.7">Sheet</text>
<text x="371.5" y="273.5">Drawn By:</text>
<text x="379.5" y="270.7">of</text>
<text x="37.1" y="277.6">1</text>
<text x="106.1" y="277.6">2</text>
<text x="175.1" y="277.6">3</text>
<text x="244" y="277.6">4</text>
<text x="313" y="277.6">5</text>
<text x="381.9" y="277.6">6</text>
</g>
<g font-size="2.5" fill="#800000">
<text x="145" y="57">RS+</text>
<text x="145.6" y="59.7">RS-</text>
<text x="143.7" y="65.3">SSEL</text>
<text x="143.2" y="70.8">MISO</text>
<text x="144.5" y="68">CLK</text>
<text x="143.2" y="73.5">MOSI</text>
<text x="328.7" y="87.3">RS+</text>
<text x="328.7" y="90.1">RS-</text>
<text x="138.3" y="106.6">DISP_P2.0</text>
<text x="138.7" y="103.9">BATERIA</text>
<text x="199.1" y="106.6">DISP_P2.0</text>
<text x="199.1" y="103.9">BATERIA</text>
<text x="276.8" y="103.9">ETH_P1.0</text>
<text x="276.8" y="106.6">ETH_P1.1</text>
<text x="328.7" y="106.6">ETH_P1.1</text>
<text x="328.7" y="103.9">ETH_P1.0</text>
<text x="138.3" y="109.4">DISP_P2.1</text>
<text x="138.3" y="112.1">DISP_P2.2</text>
<text x="199.1" y="109.4">DISP_P2.1</text>
<text x="199.1" y="112.1">DISP_P2.2</text>
<text x="222" y="112" transform="rotate(-90 222 112)">MOSI</text>
<text x="224.8" y="112" transform="rotate(-90 224.8 112)">MISO</text>
<text x="227.5" y="110.8" transform="rotate(-90 227.5 110.8)">CLK</text>
<text x="230.3" y="111.6" transform="rotate(-90 230.3 111.6)">SSEL</text>
<text x="276.8" y="109.4">ETH_P1.4</text>
<text x="276.8" y="112.1">ETH_P1.8</text>
<text x="328.7" y="109.4">ETH_P1.4</text>
<text x="328.7" y="112.1">ETH_P1.8</text>
<text x="138.3" y="114.9">DISP_P2.3</text>
<text x="138.3" y="117.7">DISP_P2.4</text>
<text x="199.1" y="114.9">DISP_P2.3</text>
<text x="199.1" y="117.7">DISP_P2.4</text>
<text x="275.6" y="117.7">ETH_P1.10</text>
<text x="276.8" y="114.9">ETH_P1.9</text>
<text x="328.7" y="114.9">ETH_P1.9</text>
<text x="328.7" y="117.7">ETH_P1.10</text>
<text x="138.3" y="120.4">DISP_P2.5</text>
<text x="138.3" y="123.2">DISP_P2.6</text>
<text x="138.3" y="125.9">DISP_P2.7</text>
<text x="199.1" y="120.4">DISP_P2.5</text>
<text x="199.1" y="123.2">DISP_P2.6</text>
<text x="199.1" y="125.9">DISP_P2.7</text>
<text x="275.6" y="120.4">ETH_P1.14</text>
<text x="275.6" y="123.2">ETH_P1.15</text>
<text x="275.6" y="125.9">ETH_P1.16</text>
<text x="328.7" y="120.4">ETH_P1.14</text>
<text x="328.7" y="123.2">ETH_P1.15</text>
<text x="328.7" y="125.9">ETH_P1.16</text>
<text x="139.2" y="128.7">REL1_CS</text>
<text x="139.2" y="131.4">REL2_CS</text>
<text x="199.1" y="128.7">REL1_CS</text>
<text x="199.1" y="131.4">REL2_CS</text>
<text x="275.6" y="128.7">ETH_P1.17</text>
<text x="279.8" y="131.4">TXD_0</text>
<text x="328.7" y="128.7">ETH_P1.17</text>
<text x="328.7" y="131.4">TXD_0</text>
<text x="143.5" y="134.2">TCL1</text>
<text x="143.5" y="137">TCL2</text>
<text x="199.1" y="134.2">TCL1</text>
<text x="199.1" y="137">TCL2</text>
<text x="276.3" y="137">HAB_SER</text>
<text x="279.6" y="134.2">RXD_0</text>
<text x="328.7" y="134.2">RXD_0</text>
<text x="328.7" y="137">HAB_SER</text>
<text x="143.5" y="139.7">TCL3</text>
<text x="143.5" y="142.5">TCL4</text>
<text x="199.1" y="139.7">TCL3</text>
<text x="199.1" y="142.5">TCL4</text>
<text x="279.8" y="139.7">RESET</text>
<text x="328.7" y="139.7">RESET</text>
<text x="106.2" y="144.4" transform="rotate(-90 106.2 144.4)">FA</text>
<text x="108.9" y="144.4" transform="rotate(-90 108.9 144.4)">FB</text>
<text x="111.7" y="144.4" transform="rotate(-90 111.7 144.4)">FC</text>
<text x="114.5" y="144.4" transform="rotate(-90 114.5 144.4)">N</text>
<text x="125.5" y="144.4" transform="rotate(-90 125.5 144.4)">REL_OE</text>
<text x="128.2" y="144.4" transform="rotate(-90 128.2 144.4)">LCDCS</text>
<text x="131" y="144.4" transform="rotate(-90 131 144.4)">LCDRS</text>
<text x="143.5" y="145.2">TCL5</text>
<text x="143.5" y="148">TCL6</text>
<text x="199.1" y="145.2">TCL5</text>
<text x="199.1" y="148">TCL6</text>
<text x="199.1" y="153.5">LCDRS</text>
<text x="199.1" y="156.3">LCDCS</text>
<text x="199.1" y="159">REL_OE</text>
<text x="135.6" y="167.3">AD_0.0_TPA</text>
<text x="199.1" y="167.3">AD_0.0_TPA</text>
<text x="106.2" y="169.6" transform="rotate(-90 106.2 169.6)">FA</text>
<text x="108.9" y="169.5" transform="rotate(-90 108.9 169.5)">FB</text>
<text x="111.7" y="169.5" transform="rotate(-90 111.7 169.5)">FC</text>
<text x="114.5" y="168.3" transform="rotate(-90 114.5 168.3)">N</text>
<text x="117.2" y="168.3" transform="rotate(-90 117.2 168.3)">N</text>
<text x="120" y="168.3" transform="rotate(-90 120 168.3)">N</text>
<text x="135.7" y="170.1">AD_0.1_TPB</text>
<text x="135.7" y="172.8">AD_0.2_TPC</text>
<text x="199.1" y="170.1">AD_0.1_TPB</text>
<text x="199.1" y="172.8">AD_0.2_TPC</text>
<text x="135.3" y="178.3">AD_0.3_TCA</text>
<text x="199.1" y="178.3">AD_0.3_TCA</text>
<text x="274.2" y="178.3">MED_FREQ</text>
<text x="328.7" y="178.3">MED_FREQ</text>
<text x="135.4" y="183.9">AD_0.5_TCC</text>
<text x="135.4" y="181.1">AD_0.4_TCB</text>
<text x="199.1" y="183.9">AD_0.5_TCC</text>
<text x="199.1" y="181.1">AD_0.4_TCB</text>
<text x="335.1" y="202.3" transform="rotate(-90 335.1 202.3)">AD_0.0_TPA</text>
<text x="340.6" y="202.3" transform="rotate(-90 340.6 202.3)">V_REF</text>
<text x="128.2" y="205.1" transform="rotate(-90 128.2 205.1)">V_REF</text>
</g>
<g font-size="2.5" fill="#000080">
<text x="75" y="63.9">TEMPERATURA</text>
<text x="75" y="66.6">TEMPERATURA.SchDoc</text>
<text x="323.2" y="74.9">COMUNICAÇÃO</text>
<text x="323.2" y="77.7">COMUNICAÇÃO.SchDoc</text>
<text x="193.6" y="97">LPC</text>
<text x="193.6" y="99.7">LPC.SchDoc</text>
<text x="77.8" y="108">ACIONAMENTOS</text>
<text x="77.8" y="110.8">ACIONAMENTOS.SchDoc</text>
<text x="83.3" y="165.9">ENTRADAS.SchDoc</text>
<text x="88.8" y="163.2">ENTRADAS</text>
<text x="323.2" y="168.7">MED FREQUENCIA</text>
<text x="323.2" y="171.4">MED FREQUENCIA.SchDoc</text>
</g>
</svg>
